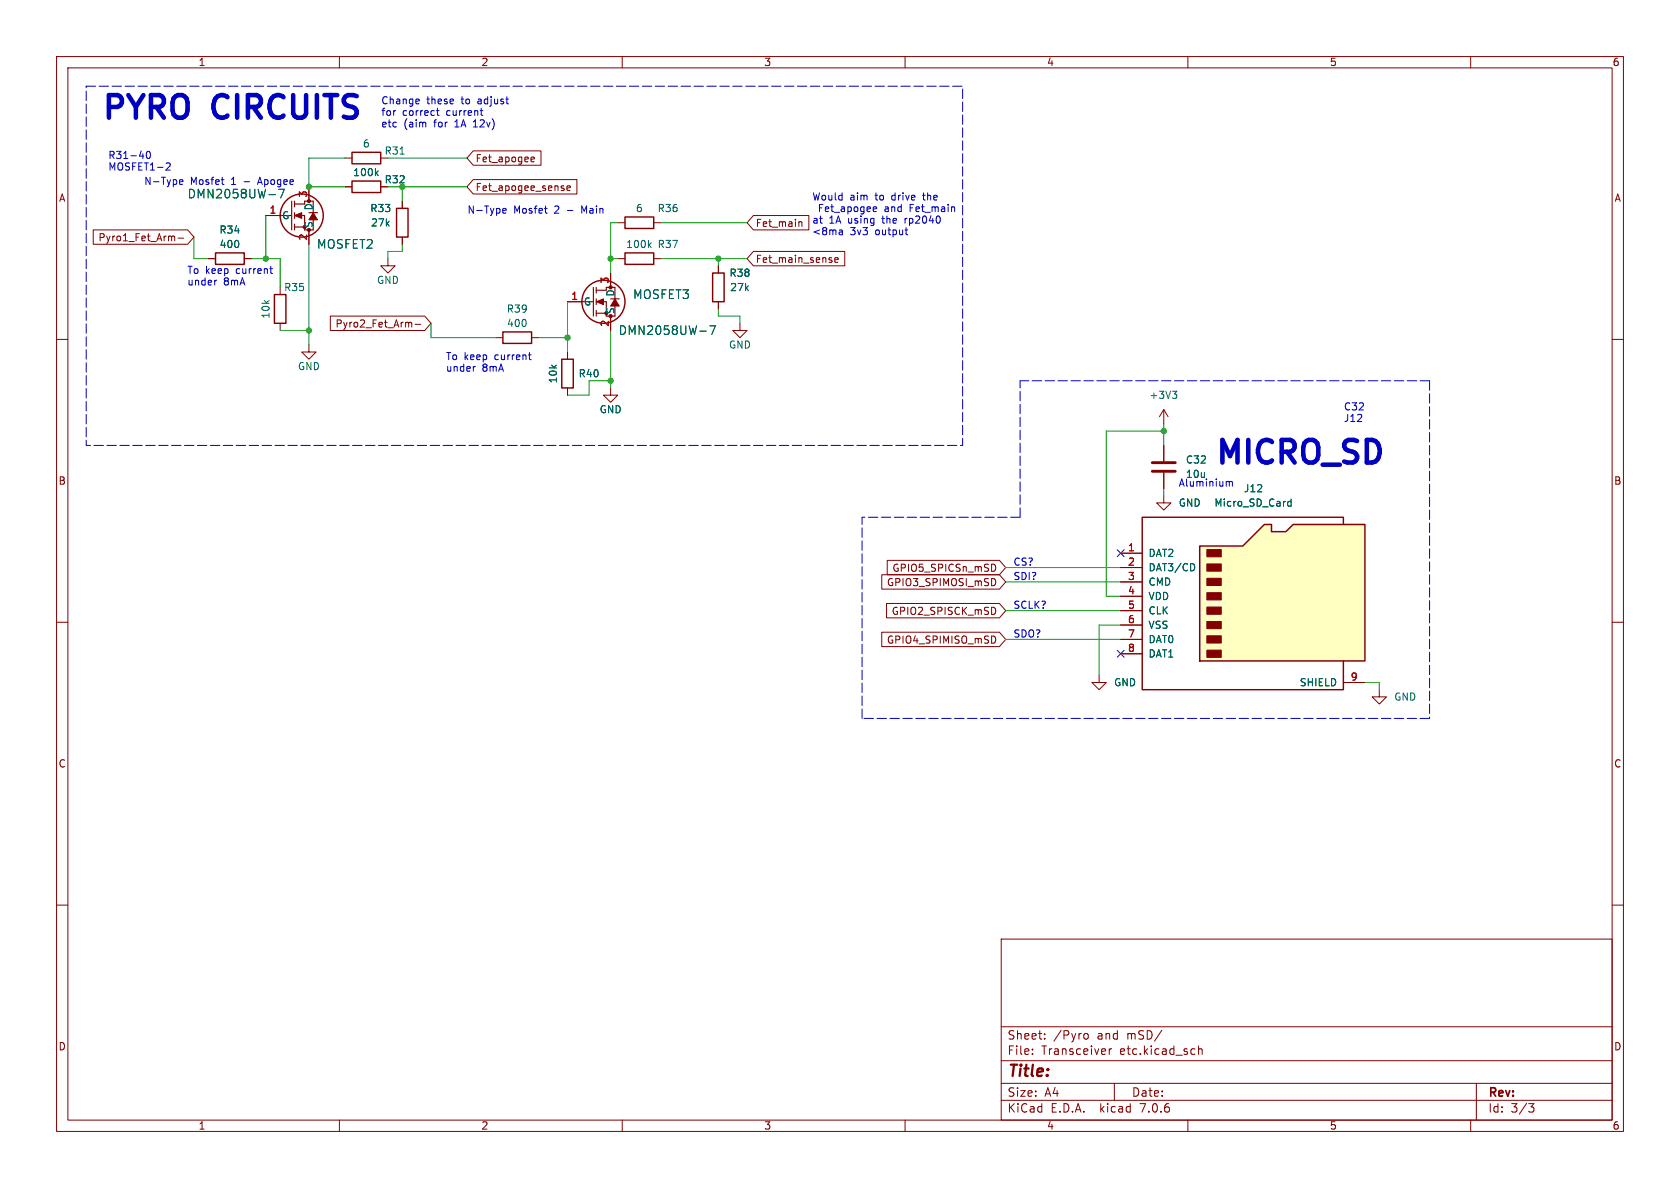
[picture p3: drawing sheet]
<svg xmlns="http://www.w3.org/2000/svg" width="297mm" height="210mm" viewBox="0 0 297 210" stroke-linecap="round" stroke-linejoin="round" font-family="sans-serif">
<g fill="none" stroke="#840000" stroke-width=".18">
<path d="M10 10h277v190h-277zM12 12h273v186h-273zM60 10v2M110 10v2M160 10v2M210 10v2M260 10v2M47 38.1h2.5M54.6 33v2.6M61 27.9h1.2M61 33h1.2M67.3 27.9h1.3"/>
<path d="M67.3 33h1.3M71.1 35.6v1.2M109.2 39.4h1.3M115.6 39.4h1.2M10 60h2M36.8 45.7h1.3M43.2 45.7h1.2M49.5 50.8v1.3M49.5 57.2v1.2M54.6 40.6v2.6M68.6 45.7v1.3h1.2l-1.2 1.3-1.3-1.3h1.3M71.1 41.9v1.3"/>
<path d="M87.6 59.7h1.3M94 59.7h1.2M127 47v1.3M127 53.3v1.3M130.8 57.2v1.2h1.3l-1.3 1.3-1.3-1.3h1.3M285 60h2M54.6 61v1.2h1.3l-1.3 1.3-1.3-1.3h1.3M100.3 62.2v1.3M100.3 68.6v1.3M107.9 68.6v1.3h1.3l-1.3 1.2-1.2-1.2h1.2M205.7 72.4l-.7 1.3M205.7 72.4v2.5"/>
<path d="M205.7 72.4l.8 1.3M205.7 87.6v1.3h-1.2l1.2 1.3 1.3-1.3h-1.3M10 110h2M194.3 119.4v1.3h-1.3l1.3 1.2 1.3-1.2h-1.3M285 110h2M243.8 121.9v1.3h-1.2l1.2 1.3 1.3-1.3h-1.3M10 160h2M285 160h2M177 166h108v32h-108zM60 198v2M110 198v2M160 198v2"/>
<path d="M177 194.5h108M177 191.5h108M177 187.5h108M177 181.5h108M182.5 186.3v.1M182.5 185.5v.1M184.7 183.6v.1M184.7 182.8v.1M191.7 182.8l.4-.1 .3 .3-.1 .6-.2 .1-.4-.1M196.1 185.4v1M196.5 185.4l-.3 .1-.1 .2M197 191.5v3"/>
<path d="M210 198v2M211.9 185.5l.2-.1 .4 .1v.9M211.9 184.9v1.5M260 198v2M261 191.5v6.5M270.2 195.1h1l-.5 .6 .4 .1 .1 .5-.3 .3h-.4"/>
</g>
<path d="M50.3 33.5l-.7 1.5M66.5 30.6l.4 .5M66.9 30.2l-.5 .5M70.7 27.2h.8M207.3 69.2h.7l-.4 .4M207.8 69.6l.2 .3v.3l-.2 .2" fill="none" stroke="#006464" stroke-width=".18"/>
<g fill="none" stroke="#840000" stroke-width=".25">
<path d="M62.2 26.9h5.1v2.1h-5.1zM62.2 32h5.1v2h-5.1zM70.1 36.8h2v5.1h-2zM110.5 38.4h5.1v2h-5.1zM38.1 44.7h5.1v2h-5.1zM48.5 52.1h2v5.1h-2zM88.9 58.7h5.1v2h-5.1zM126 48.3h2v5h-2zM99.3 63.5h2v5.1h-2z"/>
<circle cx="53.3" cy="38.1" r="3.8"/>
</g>
<path d="M51.6 35.6v5M52.1 35.6v1M52.1 37.6v1M52.1 39.6v1M52.1 36.1h1.7M53.3 38.1h.5v2.5M54.6 37.6h1.5M52.1 40.1h1.7" fill="none" stroke="#840000" stroke-width=".2"/>
<g fill="#840000" stroke="#840000" stroke-width=".18">
<path d="M52.1 38.1l1.2-.5v1z"/>
<path d="M55.4 37.6l.7 1.3h-1.5z"/>
<circle cx="54.6" cy="40.6" r=".28"/>
<circle cx="54.6" cy="35.6" r=".28"/>
</g>
<path d="M212.1 96.5h7.6l3.8-3.8h1.3v1.3h2.5l1.3-1.3h12.7v24.1h-29.2z" fill="#ffffc2"/>
<g fill="#840000" stroke="#840000" stroke-width=".18">
<path d="M213.4 114.9h2.5v1.3h-2.5z"/>
<path d="M213.4 112.4h2.5v1.3h-2.5z"/>
<path d="M213.4 109.9h2.5v1.2h-2.5z"/>
<path d="M213.4 107.3h2.5v1.3h-2.5z"/>
<path d="M213.4 104.8h2.5v1.2h-2.5z"/>
<path d="M213.4 102.2h2.5v1.3h-2.5z"/>
<path d="M213.4 99.7h2.5v1.3h-2.5z"/>
<path d="M213.4 97.2h2.5v1.2h-2.5z"/>
<path d="M105.4 53.3l1.3-.5v1z"/>
<path d="M108.7 52.8l.8 1.3h-1.6z"/>
<circle cx="107.9" cy="55.9" r=".28"/>
<circle cx="107.9" cy="50.8" r=".28"/>
</g>
<g fill="none" stroke="#840000" stroke-width=".25">
<path d="M110.5 44.7h5.1v2h-5.1zM212.1 96.5h7.6l3.8-3.8h1.3v1.3h2.5l1.3-1.3h12.7v24.1h-29.2zM237.5 92.7v-1.3h-35.6v30.5h35.6v-5.1"/>
<circle cx="106.7" cy="53.3" r="3.8"/>
</g>
<g fill="none" stroke="#840000" stroke-width=".18">
<path d="M47 38.1h2.5M54.6 33v2.6M61 33h1.2M67.3 33h1.3M71.1 35.6v1.2M83.7 26.7h11.9v2.5h-11.9l-1.2-1.3zM83.7 31.7h18.3v2.6h-18.3l-1.2-1.3zM93.9 28.5h.5M93.9 27.8h.4l.2 .3-.6 .1M99.6 33.3l.1 .1-.1 .3M99.6 32.8l.1 .1M100.2 33.3l.6-.2v-.2l-.4-.1-.2 .2 .1 .6h.5"/>
<path d="M133.2 38.1h9.8v2.5h-9.8l-1.1-1.2zM141.3 39.3h.4l.1 .7M16.5 40.6h16.7l1.1 1.3-1.1 1.3h-16.7zM30.7 41.7l.2 .2v.7M31.5 42.1h1M36.8 45.7h1.3M43.2 45.7h1.2M54.6 40.6v2.6M58.4 55.9h16.7l1.1 1.3-1.1 1.2h-16.7zM71.1 41.9v1.3M72.6 57l.2 .2v.6M73.4 57.3h1"/>
<path d="M100.3 53.3h2.6M107.9 48.3v2.5M107.9 55.9v2.5M109.2 45.7h1.3M115.6 45.7h1.2M127 47v1.3M127 53.3v1.3M133.2 44.4h16.1v2.6h-16.1l-1.1-1.3zM147.6 46l.6-.2-.1-.2-.3-.1-.2 .2v.6h.5M100.3 62.2v1.3M100.3 68.6v1.3M205.7 78.7v2.8"/>
<path d="M156.8 99.1h19.9l1.1 1.2-1.1 1.3h-19.9zM175.8 99.8l.2 .5-.2 .6M198.1 97.8h3.8M205.7 83.6v2.8M155.9 111.8h20.8l1.1 1.2-1.1 1.3h-20.8zM155.9 101.6h20.8l1.1 1.3-1.1 1.2h-20.8zM156.7 106.7h20l1.1 1.3-1.1 1.2h-20zM175.8 107.4l.2 .5-.2 .7M175.8 102.3l.2 .5-.2 .7M175.8 112.5l.2 .5-.2 .6M198.1 100.3h3.8M198.1 102.9h3.8"/>
<path d="M198.1 105.4h3.8M198.1 108h3.8M198.1 110.5h3.8M198.1 113h3.8M198.1 115.6h3.8M237.5 120.7h3.8"/>
</g>
<path d="M50.3 33.5l-.7 1.5M66.5 30.6l.4 .5M66.9 30.2l-.5 .5M114.8 43.3l.3 .5M115.1 42.9l-.5 .5M125.5 57.6h1l-.7 1.5M211 99.7l.2 .5-.2 .6M227.6 89.2l.3 .3 .3-.1M228.2 88.2v1.3M228.2 88.7l-.3-.1-.3 .3" fill="none" stroke="#006464" stroke-width=".18"/>
<path d="M203.7 83.3h4.1M203.7 81.8h4.1" fill="none" stroke="#840000" stroke-width=".51"/>
<path d="M104.9 50.8v5.1M105.4 50.8v1M105.4 52.8v1M105.4 54.9v1M105.4 55.4h1.8M105.4 51.3h1.8M106.7 53.3h.5v2.6M107.9 52.8h1.6" fill="none" stroke="#840000" stroke-width=".2"/>
<g fill="none" stroke="#0000c2" stroke-width=".18">
<path d="M73.9 17.5l.2 .3-.6 .1M74.1 18.3l-.2 .1M77.1 19.6h.5M77.3 19.1v1.1l.3 .2M84.9 19.6h.5M24.7 27.6h.7M26 26.9l.2-.1a.68 .68 0 0 1 .4 .6 .68 .68 0 0 1-.4 .6l-.2-.1-.1-.4zM29.4 28.9l.5-.1 .2 .4-.8 .9h.8M31.7 32.4l.2 .2 .4-.1M31.7 31.9l.2-.1h.3l.1 .1v.2l-.6 .1M39.1 31.8h.5M39.5 32.6h.1"/>
<path d="M83.7 22.4h.7M83.8 21.5h-.1M85.1 20.2l.3 .2M88.9 37.5l.2 .2 .3-.1M88.9 37l.2-.2h.2l.2 .2v.1l-.6 .2M96.3 36.8h.4M96.6 37.7h.1M154.6 36.6h.3l.1 .3-.6 .1M154.9 37.3l-.3 .1M38.3 49.5l-.2 .1M47.7 47.5h.5M47.9 48.2l.3 .1"/>
<path d="M148.5 40.6h.3l.1 .2v.7M148.9 41.4l-.4 .1M148.9 41h-.4M160 40.6h.5M160.2 41.4l.3 .1M84 64.8h-.2M93.4 62.7h.5M93.6 63.4l.3 .2M217 85.1l.3 .2M217.3 85.3l.2-.2 .3 .1 .1 .7M217.3 85.3v.6"/>
</g>
<path d="M15.2 15.2h155v63.5h-155v-63.5M252.7 67.3h-72.4M252.7 67.3v59.7M180.3 91.4v-24.1M180.3 91.4h-27.9M152.4 127v-35.6M252.7 127h-100.3" fill="none" stroke="#0000c2" stroke-width=".18" stroke-dasharray="1.7 .6"/>
<g fill="none" stroke="#009600" stroke-width=".18">
<path d="M47 38.1v7.6M61 27.9h-6.4v5.1h6.4M68.6 27.9h13.9M82.5 33h-11.4v2.6M109.2 39.4h-1.3v8.9M116.8 39.4h15.3M34.3 41.9v3.8h2.5M44.4 45.7h5.1v5.1M49.5 58.4h5.1M54.6 43.2v17.8M71.1 43.2v1.3h-2.5v1.2M76.2 57.2v2.5h11.4"/>
<path d="M95.2 59.7h5.1M100.3 53.3v8.9M107.9 58.4v10.2M107.9 45.7h1.3M116.8 45.7h15.3M127 45.7v1.3M127 54.6v1.3h3.8v1.3M107.9 67.3h-3.8v2.6h-3.8M205.7 74.9v3.8M205.7 76.2h-10.1v29.2h2.5M205.7 86.4v1.2M177.8 108h20.3"/>
<path d="M177.8 113h20.3M177.8 100.3h20.3M177.8 102.9h20.3M198.1 110.5h-3.8v8.9M241.3 120.7h2.5v1.2"/>
</g>
<path d="M197.5 97.2l1.2 1.2M198.7 97.2l-1.2 1.2M197.5 115l1.2 1.2M198.7 115l-1.2 1.2" fill="none" stroke="#000084" stroke-width=".18"/>
<g fill="#009600" stroke="#009600" stroke-width=".18">
<circle cx="205.7" cy="76.2" r=".46"/>
<circle cx="107.9" cy="67.3" r=".46"/>
<circle cx="71.1" cy="33" r=".46"/>
<circle cx="100.3" cy="59.7" r=".46"/>
<circle cx="107.9" cy="45.7" r=".46"/>
<circle cx="127" cy="45.7" r=".46"/>
<circle cx="54.6" cy="58.4" r=".46"/>
<circle cx="47" cy="45.7" r=".46"/>
<circle cx="54.6" cy="33" r=".46"/>
</g>
<g font-size="5.6" fill="#0000c2">
<text x="17.8" y="21.3">PYRO</text>
<text x="38" y="21.3">CIRCUITS</text>
<text x="214.6" y="82.3">MICRO_SD</text>
</g>
<text font-size="2.8" fill="#840000" x="178" y="190.9">Title:</text>
<g font-size="2.1" fill="#006464">
<text x="33.1" y="35.3">DMN2058UW-7</text>
<text x="55.9" y="44.2">MOSFET2</text>
<text x="111.8" y="53.1">MOSFET3</text>
<text x="109.3" y="59.4">DMN2058UW-7</text>
</g>
<g font-size="2.1" fill="#840000">
<text x="178" y="184">Sheet:</text>
<text x="186.2" y="184">/Pyro</text>
<text x="194" y="184">and</text>
<text x="199.4" y="184">mSD/</text>
<text x="178" y="186.7">File:</text>
<text x="184.1" y="186.7">Transceiver</text>
<text x="198" y="186.7">etc.kicad_sch</text>
<text x="178" y="196.9">KiCad</text>
<text x="178" y="194.1">Size:</text>
<text x="184.7" y="194.1">A4</text>
<text x="185.7" y="196.9">E.D.A.</text>
<text x="194.6" y="196.9">kicad</text>
<text x="200" y="194.1">Date:</text>
<text x="201.8" y="196.9">7.0.6</text>
<text x="263" y="194.3">Rev:</text>
<text x="263" y="196.9">Id:</text>
<text x="267.1" y="196.9">3/3</text>
</g>
<g font-size="1.8" fill="#840000">
<text x="35" y="11.9">1</text>
<text x="85" y="11.9">2</text>
<text x="135" y="11.9">3</text>
<text x="185" y="11.9">4</text>
<text x="235" y="11.9">5</text>
<text x="285" y="11.9">6</text>
<text x="84" y="28.9">Fet_apogee</text>
<text x="10.3" y="35.9">A</text>
<text x="84" y="34">Fet_apogee_sense</text>
<text x="285.3" y="35.9">A</text>
<text x="133.5" y="40.3">Fet_main</text>
<text x="17.3" y="42.9">Pyro1_Fet_Arm-</text>
<text x="133.5" y="46.7">Fet_main_sense</text>
<text x="59.2" y="58.1">Pyro2_Fet_Arm-</text>
<text x="10.3" y="85.9">B</text>
<text x="285.3" y="85.9">B</text>
<text x="157.7" y="101.3">GPIO5_SPICSn_mSD</text>
<text x="156.7" y="103.8">GPIO3_SPIMOSI_mSD</text>
<text x="156.7" y="114">GPIO4_SPIMISO_mSD</text>
<text x="157.5" y="108.9">GPIO2_SPISCK_mSD</text>
<text x="10.3" y="135.9">C</text>
<text x="285.3" y="135.9">C</text>
<text x="10.3" y="185.9">D</text>
<text x="285.3" y="185.9">D</text>
<text x="35" y="199.9">1</text>
<text x="85" y="199.9">2</text>
<text x="135" y="199.9">3</text>
<text x="185" y="199.9">4</text>
<text x="235" y="199.9">5</text>
<text x="285" y="199.9">6</text>
</g>
<g font-size="1.8" fill="#0000c2">
<text x="67.3" y="18.5">Change</text>
<text x="67.3" y="20.6">for</text>
<text x="67.3" y="22.6">etc</text>
<text x="71.1" y="20.6">correct</text>
<text x="71.4" y="22.6">(aim</text>
<text x="75.4" y="18.5">these</text>
<text x="76.8" y="22.6">for</text>
<text x="79" y="20.6">current</text>
<text x="80.7" y="22.6">1A</text>
<text x="81.7" y="18.5">to</text>
<text x="84.1" y="22.6">12v)</text>
<text x="84.7" y="18.5">adjust</text>
<text x="19" y="28.2">R31-40</text>
<text x="19" y="30.2">MOSFET1-2</text>
<text x="25.4" y="32.8">N-Type</text>
<text x="33.6" y="32.8">Mosfet</text>
<text x="41" y="32.8">1</text>
<text x="43.4" y="32.8">-</text>
<text x="143.5" y="35.5">Would</text>
<text x="150.2" y="35.5">aim</text>
<text x="154.9" y="35.5">to</text>
<text x="157.9" y="35.5">drive</text>
<text x="163.7" y="35.5">the</text>
<text x="82.5" y="37.9">N-Type</text>
<text x="90.8" y="37.9">Mosfet</text>
<text x="98.1" y="37.9">2</text>
<text x="100.5" y="37.9">-</text>
<text x="103.3" y="37.9">Main</text>
<text x="143.5" y="39.6">at</text>
<text x="143.5" y="41.7">&lt;8ma</text>
<text x="144.7" y="37.6">Fet_apogee</text>
<text x="146.6" y="39.6">1A</text>
<text x="150" y="39.6">using</text>
<text x="150.3" y="41.7">3v3</text>
<text x="154.9" y="41.7">output</text>
<text x="156.3" y="39.6">the</text>
<text x="156.5" y="37.6">and</text>
<text x="160.4" y="39.6">rp2040</text>
<text x="161.1" y="37.6">Fet_main</text>
<text x="33" y="48.5">To keep</text>
<text x="33" y="50.6">under</text>
<text x="39.5" y="50.6">8mA</text>
<text x="41.8" y="48.5">current</text>
<text x="78.7" y="63.7">To keep</text>
<text x="78.7" y="65.8">under</text>
<text x="85.2" y="65.8">8mA</text>
<text x="87.6" y="63.7">current</text>
<text x="237.5" y="72.6">C32</text>
<text x="237.5" y="74.7">J12</text>
<text x="208.3" y="86.1">Aluminium</text>
<text x="179.1" y="100.1">CS?</text>
<text x="179.1" y="107.7">SCLK?</text>
<text x="179.1" y="102.6">SDI?</text>
<text x="179.1" y="112.8">SDO?</text>
</g>
<g font-size="1.8" fill="#006464">
<text x="64.1" y="26.3">6</text>
<text x="67.9" y="27.5">R31</text>
<text x="46.1" y="32.8">Apogee</text>
<text x="62.3" y="31.3">100k</text>
<text x="67.9" y="32.6">R32</text>
<text x="38.7" y="41.5">R34</text>
<text x="49.8" y="39">G</text>
<text x="55.5" y="40.4" transform="rotate(-90 55.5 40.4)">S</text>
<text x="55.5" y="37.3" transform="rotate(-90 55.5 37.3)">D</text>
<text x="65.4" y="37.7">R33</text>
<text x="65.5" y="40.2">27k</text>
<text x="112.3" y="37.7">6</text>
<text x="116.2" y="37.7">R36</text>
<text x="38.7" y="44">400</text>
<text x="110.6" y="44">100k</text>
<text x="116.2" y="44">R37</text>
<text x="50.1" y="51.7">R35</text>
<text x="66.5" y="50.4">GND</text>
<text x="108.8" y="52.5" transform="rotate(-90 108.8 52.5)">D</text>
<text x="128.9" y="49.1">R38</text>
<text x="129" y="51.7">27k</text>
<text x="47.9" y="56.4" transform="rotate(-90 47.9 56.4)">10k</text>
<text x="89.5" y="55.5">R39</text>
<text x="89.5" y="58">400</text>
<text x="103.1" y="54.2">G</text>
<text x="108.8" y="55.6" transform="rotate(-90 108.8 55.6)">S</text>
<text x="52.6" y="65.6">GND</text>
<text x="128.8" y="61.8">GND</text>
<text x="98.7" y="67.9" transform="rotate(-90 98.7 67.9)">10k</text>
<text x="102.2" y="66.9">R40</text>
<text x="203.1" y="70.7">+3V3</text>
<text x="105.9" y="73.3">GND</text>
<text x="209.6" y="82.1">C32</text>
<text x="208.3" y="89.8">GND</text>
<text x="209.6" y="84.7">10u</text>
<text x="214.6" y="89.8">Micro_SD_Card</text>
<text x="219.8" y="87.2">J12</text>
<text x="202.9" y="98.7">DAT2</text>
<text x="202.9" y="101.2">DAT3/CD</text>
<text x="202.9" y="103.7">CMD</text>
<text x="202.9" y="106.3">VDD</text>
<text x="202.9" y="108.8">CLK</text>
<text x="202.9" y="111.4">VSS</text>
<text x="202.9" y="113.9">DAT0</text>
<text x="202.9" y="116.4">DAT1</text>
<text x="196.9" y="121.5">GND</text>
<text x="229.7" y="121.5">SHIELD</text>
<text x="246.4" y="124.1">GND</text>
</g>
<g font-size="1.8" fill="#a90000">
<text x="54.4" y="35" transform="rotate(-90 54.4 35)">3</text>
<text x="47.6" y="37.8">1</text>
<text x="54.4" y="42.6" transform="rotate(-90 54.4 42.6)">2</text>
<text x="100.9" y="53.1">1</text>
<text x="107.7" y="50.2" transform="rotate(-90 107.7 50.2)">3</text>
<text x="107.7" y="57.9" transform="rotate(-90 107.7 57.9)">2</text>
<text x="199.3" y="97.5">1</text>
<text x="199.3" y="100.1">2</text>
<text x="199.3" y="102.6">3</text>
<text x="199.3" y="105.2">4</text>
<text x="199.3" y="107.7">5</text>
<text x="199.3" y="110.2">6</text>
<text x="199.3" y="112.8">7</text>
<text x="199.3" y="115.3">8</text>
<text x="238.7" y="120.4">9</text>
</g>
</svg>
